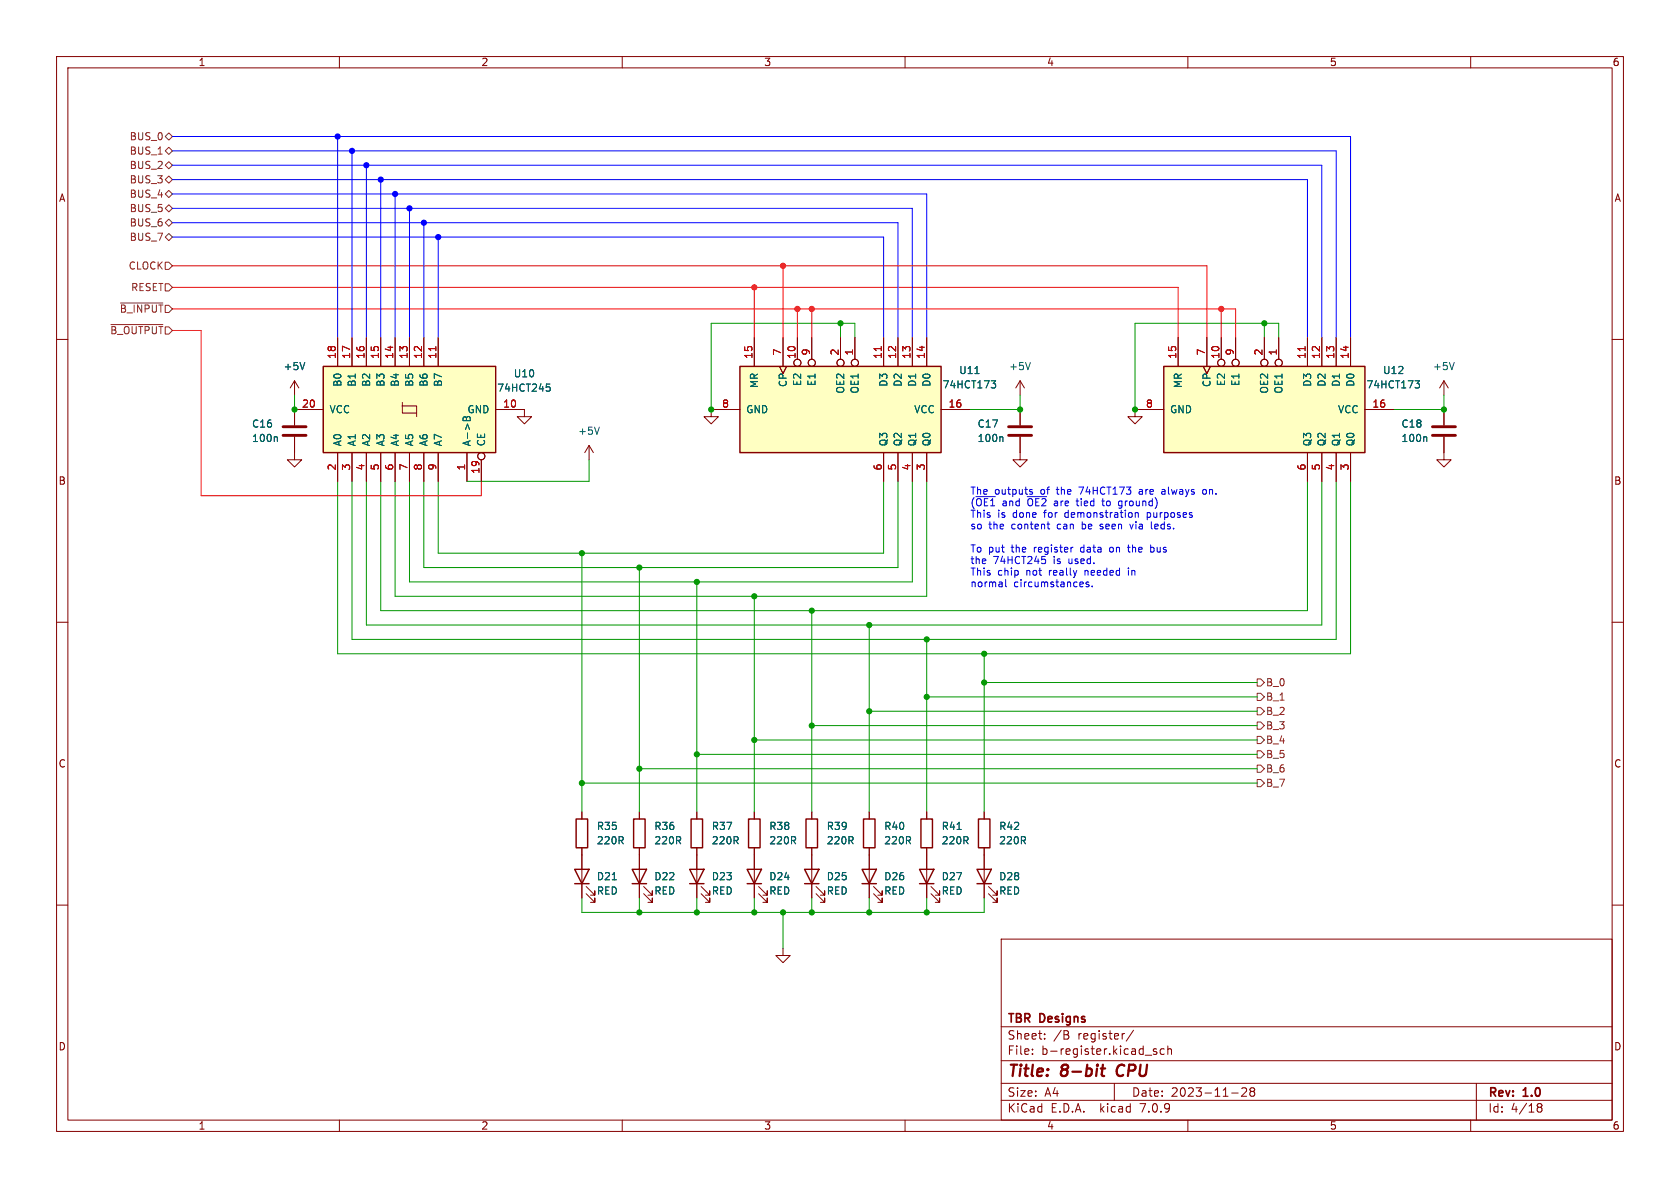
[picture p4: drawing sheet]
<svg xmlns="http://www.w3.org/2000/svg" width="297mm" height="210mm" viewBox="0 0 297 210" stroke-linecap="round" stroke-linejoin="round" font-family="sans-serif">
<g fill="none" stroke="#840000" stroke-width=".18">
<path d="M10 10h277v190h-277zM12 12h273v186h-273zM60 10v2M110 10v2M160 10v2M210 10v2M260 10v2M10 60h2M59.7 59.7v5.1M62.2 59.7v5.1M64.8 59.7v5.1M67.3 59.7v5.1"/>
<path d="M69.8 59.7v5.1M72.4 59.7v5.1M74.9 59.7v5.1M77.5 59.7v5.1M133.3 59.7v5.1M138.4 59.7v5.1M141 59.7v3.8M143.5 59.7v3.8M148.6 59.7v3.8M151.1 59.7v3.8M156.2 59.7v5.1M158.7 59.7v5.1"/>
<path d="M161.3 59.7v5.1M163.8 59.7v5.1M208.3 59.7v5.1M213.4 59.7v5.1M215.9 59.7v3.8M218.4 59.7v3.8M223.5 59.7v3.8M226.1 59.7v3.8M231.1 59.7v5.1M233.7 59.7v5.1M236.2 59.7v5.1M238.8 59.7v5.1"/>
<path d="M285 60h2M52.1 77.2v4.1h1.2l-1.2 1.3-1.3-1.3h1.3M52.1 67.3l-.8 1.3M52.1 67.3v2.6M52.1 67.3l.7 1.3M57.1 72.4h-5v2.8M71.1 71.8v1.2h2.6M71.1 71.1v.7h2.6v1.9M87.6 72.4h5.1v1.3h1.3l-1.3 1.2-1.3-1.2h1.3M104.1 78.7l-.7 1.3M104.1 78.7v2.6M104.1 78.7l.8 1.3"/>
<path d="M130.8 72.4h-5.1v1.3h1.3l-1.3 1.2-1.2-1.2h1.2M137.8 64.8l.6 1.2 .7-1.2M166.4 72.4h5M180.3 77.2v4.1h1.3l-1.3 1.3-1.2-1.3h1.2M180.3 67.3v2.6M180.3 72.4v2.8M180.3 67.3l-.7 1.3M180.3 67.3l.8 1.3M205.7 72.4h-5v1.3h1.2l-1.2 1.2-1.3-1.2h1.3M212.7 64.8l.7 1.2 .6-1.2M241.3 72.4h5.1M255.3 77.2v4.1h1.2l-1.2 1.3-1.3-1.3h1.3"/>
<path d="M255.3 67.3v2.6M255.3 72.4v2.8M255.3 67.3l-.8 1.3M255.3 67.3l.7 1.3M59.7 80v5.1M62.2 80v5.1M64.8 80v5.1M67.3 80v5.1M69.8 80v5.1M72.4 80v5.1M74.9 80v5.1M77.5 80v5.1"/>
<path d="M82.5 80v5.1M85.1 81.3v3.8M156.2 80v5.1M158.7 80v5.1M161.3 80v5.1M163.8 80v5.1M231.1 80v5.1M233.7 80v5.1M236.2 80v5.1M238.8 80v5.1M10 110h2M285 110h2"/>
<path d="M10 160h2M102.9 143.5v1.3M102.9 149.9v8.9M103.6 158l1.6 1.5v-.7v.7h-.8M103.6 156.7l1.6 1.5v-.7v.7h-.8M113 143.5v1.3M113 149.9v8.9M113.8 158l1.5 1.5v-.7v.7h-.7M113.8 156.7l1.5 1.5v-.7v.7h-.7M123.2 143.5v1.3M123.2 149.9v8.9M124 158l1.5 1.5v-.7v.7h-.8"/>
<path d="M124 156.7l1.5 1.5v-.7v.7h-.8M133.3 143.5v1.3M133.3 149.9v8.9M134.1 158l1.5 1.5v-.7v.7h-.7M134.1 156.7l1.5 1.5v-.7v.7h-.7M143.5 143.5v1.3M143.5 149.9v8.9M144.3 158l1.5 1.5v-.7v.7h-.8M144.3 156.7l1.5 1.5v-.7v.7h-.8M153.7 143.5v1.3M153.7 149.9v8.9M154.4 158l1.6 1.5v-.7v.7h-.8"/>
<path d="M154.4 156.7l1.6 1.5v-.7v.7h-.8M163.8 143.5v1.3M163.8 149.9v8.9M164.6 158l1.5 1.5v-.7v.7h-.7M164.6 156.7l1.5 1.5v-.7v.7h-.7M174 143.5v1.3M174 149.9v8.9M174.8 158l1.5 1.5v-.7v.7h-.8M174.8 156.7l1.5 1.5v-.7v.7h-.8M285 160h2M138.4 167.6v1.3h1.3l-1.3 1.3-1.2-1.3h1.2M177 166h108v32h-108z"/>
<path d="M60 198v2M110 198v2M160 198v2M177 194.5h108M177 191.5h108M177 187.5h108M177 181.5h108M182.5 186.3v.1M182.5 185.5v.1M184.7 183.6v.1M184.7 182.8v.1M188.8 183l.2 .2-.2 .4"/>
<path d="M188.8 182.3v.5M197 191.5v3M200.4 182.1l-1.3 2M202.5 186.5h1.1M204.5 185.5l-.4-.1-.2 .2 .1 .2 .5 .2v.3h-.6M205.8 185.5l-.4-.1-.3 .3v.4l.1 .2h.6M206.5 185.5l.2-.1 .3 .1 .1 .9M206.5 184.9v1.5M210 198v2M217.7 193.2h1.2M219.5 192.4l.6-.1 .2 .1 .1 .3-.9 1.1h.9M221.2 192.9l-.2-.2 .2-.4 .5 .1 .1 .2-.3 .3"/>
<path d="M221.2 192.9l-.2 .3v.3l.2 .3 .5-.1 .1-.2-.1-.4-.2-.2M221.2 192.9h.3M260 198v2M261 191.5v6.5M271.7 195.5l.3 .2M271.7 195.4l.3-.3 .5 .1 .1 .3-.3 .2M272 195.7h.3M272 195.7l-.3 .3M272.3 195.7l.3 .3-.1 .5-.5 .1-.3-.3"/>
<circle cx="141" cy="64.1" r=".63"/>
<circle cx="143.5" cy="64.1" r=".63"/>
<circle cx="148.6" cy="64.1" r=".63"/>
<circle cx="151.1" cy="64.1" r=".63"/>
<circle cx="215.9" cy="64.1" r=".63"/>
<circle cx="218.4" cy="64.1" r=".63"/>
<circle cx="223.5" cy="64.1" r=".63"/>
<circle cx="226.1" cy="64.1" r=".63"/>
<circle cx="85.1" cy="80.6" r=".63"/>
</g>
<path d="M194.6 188.9h.8M195 188.2l-.2 1.7v.2l.4 .1M197.7 188.5a1.27 1.27 0 0 0 0 1.6" fill="none" stroke="#840000" stroke-width=".4"/>
<path d="M50 77h4.1M50 75.4h4.1M178.3 77h4.1M178.3 75.4h4.1M253.2 77h4.1M253.2 75.4h4.1" fill="none" stroke="#840000" stroke-width=".51"/>
<g fill="none" stroke="#006464" stroke-width=".18">
<path d="M48.9 77.2l.1 .2v.6M53.9 64.1l-.4 1.2M82.1 73.7l-.2 .2v.5h1.2v-.5M82.4 73.8l.1 .1M82.5 73.9v.5M82.5 73.8v.1M96.6 67.9h.6M96.7 68.4h.3l.3 .2-.1 .5-.5 .1M106 75.5l-.5 1.3M172.4 66h.7M175.2 67.3h.8l-.4 .5 .4 .1v.4l-.2 .3h-.4M177.1 77.2l.2 .2v.6"/>
<path d="M182.2 64.1l-.5 1.2M250.2 67.3h.7l-.4 .5 .4 .1v.4l-.2 .3h-.4M252.1 77.2l.1 .2v.6M257.1 64.1l-.4 1.2M108.2 155.5h.8M169.2 146.6h.7"/>
</g>
<g fill="#ffffc2" stroke="#ffffc2" stroke-width=".18">
<path d="M130.8 64.8h35.6v15.2h-35.6z"/>
<path d="M205.7 64.8h35.6v15.2h-35.6z"/>
<path d="M57.1 64.8h30.5v15.2h-30.5z"/>
</g>
<g fill="none" stroke="#840000" stroke-width=".25">
<path d="M57.1 64.8h30.5v15.2h-30.5zM130.8 64.8h35.6v15.2h-35.6zM205.7 64.8h35.6v15.2h-35.6zM101.6 153.7h2.5l-1.2 2.5zM101.6 156.2h2.5M101.9 144.8h2v5.1h-2zM111.8 153.7h2.5l-1.3 2.5zM111.8 156.2h2.5M112 144.8h2v5.1h-2zM121.9 153.7h2.6l-1.3 2.5zM121.9 156.2h2.6M122.2 144.8h2v5.1h-2z"/>
<path d="M132.1 153.7h2.5l-1.3 2.5zM132.1 156.2h2.5M132.3 144.8h2.1v5.1h-2.1zM142.2 153.7h2.6l-1.3 2.5zM142.2 156.2h2.6M142.5 144.8h2v5.1h-2zM152.4 153.7h2.5l-1.2 2.5zM152.4 156.2h2.5M152.7 144.8h2v5.1h-2zM162.6 153.7h2.5l-1.3 2.5zM162.6 156.2h2.5M162.8 144.8h2v5.1h-2z"/>
<path d="M172.7 153.7h2.6l-1.3 2.5zM172.7 156.2h2.6M173 144.8h2v5.1h-2z"/>
</g>
<path d="M77.1 61.3v.7M155.8 61.3v.7M230.7 61.3v.7" fill="none" stroke="#a90000" stroke-width=".18"/>
<g fill="none" stroke="#725600" stroke-width=".18">
<path d="M29.2 26.7l.6-.7 .7 .7-.7 .6zM29.2 29.2l.6-.6 .7 .6-.7 .6zM29.2 24.1l.6-.6 .7 .6-.7 .7zM29.2 39.4l.6-.7 .7 .7-.7 .6zM29.2 36.8l.6-.6 .7 .6-.7 .7zM29.8 31.1l.7 .7-.7 .6-.6-.6zM29.8 33.7l.7 .6-.7 .6-.6-.6zM19.6 57.4h9.2M21.3 53.6h7.5M29.2 50.2h.6l.7 .6-.7 .6h-.6zM29.2 46.4h.6l.7 .6-.7 .6h-.6zM29.2 41.9l.6-.6 .7 .6-.7 .6z"/>
<path d="M222.2 120h.7l.6 .7-.6 .6h-.7zM222.2 130.2h.7l.6 .6-.6 .6h-.7zM222.2 122.6h.7l.6 .6-.6 .6h-.7zM222.2 127.6h.7l.6 .7-.6 .6h-.7zM222.2 132.7h.7l.6 .7-.6 .6h-.7zM222.2 135.3h.7l.6 .6-.6 .6h-.7zM222.2 137.8h.7l.6 .6-.6 .7h-.7zM222.2 125.1h.7l.6 .6-.6 .7h-.7z"/>
</g>
<g fill="none" stroke="#0000c2" stroke-width=".18">
<path d="M172.5 87.8h3.5M181.6 87.8h3.4M182.1 86.9l.5 .2-.1 .2-.4 .1M182.1 86.6h.4M184.6 98.9l.3 .2v.3l-.3 .2M185.1 92.7h.5M185.3 93.3l.3 .2M189.6 96.7h.1M194.5 93.4l.1 .1M194.7 92.7l-.2 .1 .2 .3M194.8 88.6h.5M195 88.1v1.3"/>
<path d="M196.3 96.8l-.1 .2 .1 .5M198.2 88.6h-.3l-.2 .2 .1 .5 .4 .1M199.3 96.7h.5M199.5 96.3v1.1l.3 .2M199.7 92.7l.3 .8 .3-.8M200.7 90.6v.9M200.7 90.7l.2-.1 .3 .1v.8M201.5 86.5l-.1 .1M201.5 86.9l-.1 .2 .1 .3M202.8 90.6v1.3M202.8 91.4l.1 .1M202.9 90.6l-.1 .1"/>
<path d="M203.4 96.8l.4-.1 .2 .2M203.4 96.3v1.3M203.5 92.2v1.1l.2 .2M204 97.5l-.2 .1-.4-.1M205.8 86.5l-.4 .1M205.8 86.9h-.3l-.1 .2v.2l.4 .1M213.2 86.6l-.3-.1-.3 .3 .1 .5h.5M177.8 102.5v1l.2 .2M191.4 102.9l.1 .3-.6 .1M192.5 102.9h-.3l-.2 .2 .1 .1 .4 .2v.3h-.5M193.1 103.6v.1M199.5 100.4v.1"/>
<path d="M199.5 100.8v.9"/>
</g>
<g fill="none" stroke="#00f" stroke-width=".18">
<path d="M30.5 39.4h128.2v20.3M30.5 34.3h133.3v25.4M30.5 36.8h130.8v22.9M30.5 24.1h208.3v35.6M30.5 26.7h205.7v33M30.5 31.8h200.6v27.9M30.5 29.2h203.2v30.5M59.7 24.1v35.6M62.2 26.7v33M64.8 29.2v30.5M67.3 31.8v27.9M69.8 34.3v25.4"/>
<path d="M72.4 36.8v22.9M74.9 39.4v20.3M30.5 41.9h125.7v17.8M77.5 41.9v17.8"/>
</g>
<g fill="none" stroke="#009600" stroke-width=".18">
<path d="M148.6 57.2v2.5M151.1 59.7v-2.5h-25.4v15.2M223.5 57.2v2.5M226.1 59.7v-2.5h-25.4v15.2M52.1 69.9v2.5M180.3 69.9v2.5h-8.9M255.3 69.9v2.5h-8.9M59.7 85.1v30.5h179.1v-30.5M62.2 85.1v27.9h174v-27.9M64.8 85.1v25.4h168.9v-25.4M67.3 85.1v22.9h163.8v-22.9M69.8 85.1v20.3h94v-20.3"/>
<path d="M72.4 85.1v17.8h88.9v-17.8M74.9 85.1v15.2h83.8v-15.2M77.5 85.1v12.7h78.7v-12.7M102.9 97.8v45.7M104.1 81.3v3.8h-21.6M113 100.3v43.2M123.2 102.9v40.6M133.3 105.4v38.1M143.5 108v35.5M153.7 110.5v33M163.8 113v30.5M174 115.6v27.9"/>
<path d="M102.9 138.4h119.3M113 135.9h109.2M123.2 133.4h99M133.3 130.8h88.9M143.5 128.3h78.7M153.7 125.7h68.5M163.8 123.2h58.4M174 120.7h48.2M102.9 158.8v2.5h71.1v-2.5M113 158.8v2.5M123.2 158.8v2.5M133.3 158.8v2.5"/>
<path d="M143.5 158.8v2.5M153.7 158.8v2.5M163.8 158.8v2.5M138.4 161.3v6.3"/>
</g>
<path d="M30.5 50.8h177.8v8.9M30.5 47h182.9v12.7M30.5 54.6h187.9v5.1M30.5 58.4h5.1v29.2h49.5v-2.5M133.3 50.8v8.9M138.4 47v12.7M141 54.6v5.1M143.5 54.6v5.1M215.9 54.6v5.1" fill="none" stroke="#f00" stroke-width=".18"/>
<g fill="#009600" stroke="#009600" stroke-width=".18">
<circle cx="133.3" cy="130.8" r=".46"/>
<circle cx="123.2" cy="133.4" r=".46"/>
<circle cx="102.9" cy="138.4" r=".46"/>
<circle cx="113" cy="161.3" r=".46"/>
<circle cx="138.4" cy="161.3" r=".46"/>
<circle cx="133.3" cy="161.3" r=".46"/>
<circle cx="143.5" cy="161.3" r=".46"/>
<circle cx="153.7" cy="161.3" r=".46"/>
<circle cx="123.2" cy="161.3" r=".46"/>
<circle cx="113" cy="135.9" r=".46"/>
<circle cx="123.2" cy="102.9" r=".46"/>
<circle cx="113" cy="100.3" r=".46"/>
<circle cx="133.3" cy="105.4" r=".46"/>
<circle cx="102.9" cy="97.8" r=".46"/>
<circle cx="148.6" cy="57.2" r=".46"/>
<circle cx="180.3" cy="72.4" r=".46"/>
<circle cx="200.7" cy="72.4" r=".46"/>
<circle cx="255.3" cy="72.4" r=".46"/>
<circle cx="223.5" cy="57.2" r=".46"/>
<circle cx="125.7" cy="72.4" r=".46"/>
<circle cx="52.1" cy="72.4" r=".46"/>
<circle cx="174" cy="120.7" r=".46"/>
<circle cx="163.8" cy="123.2" r=".46"/>
<circle cx="153.7" cy="125.7" r=".46"/>
<circle cx="143.5" cy="128.3" r=".46"/>
<circle cx="174" cy="115.6" r=".46"/>
<circle cx="163.8" cy="113" r=".46"/>
<circle cx="153.7" cy="110.5" r=".46"/>
<circle cx="143.5" cy="108" r=".46"/>
<circle cx="163.8" cy="161.3" r=".46"/>
</g>
<g fill="#f00" stroke="#f00" stroke-width=".18">
<circle cx="138.4" cy="47" r=".46"/>
<circle cx="143.5" cy="54.6" r=".46"/>
<circle cx="215.9" cy="54.6" r=".46"/>
<circle cx="133.3" cy="50.8" r=".46"/>
<circle cx="141" cy="54.6" r=".46"/>
</g>
<g fill="#00f" stroke="#00f" stroke-width=".18">
<circle cx="62.2" cy="26.7" r=".46"/>
<circle cx="59.7" cy="24.1" r=".46"/>
<circle cx="64.8" cy="29.2" r=".46"/>
<circle cx="77.5" cy="41.9" r=".46"/>
<circle cx="72.4" cy="36.8" r=".46"/>
<circle cx="74.9" cy="39.4" r=".46"/>
<circle cx="69.8" cy="34.3" r=".46"/>
<circle cx="67.3" cy="31.8" r=".46"/>
</g>
<g font-size="2.8" fill="#840000">
<text x="178" y="190.9">Title:</text>
<text x="187.7" y="190.9">8-bit</text>
<text x="198.3" y="190.9">CPU</text>
</g>
<g font-size="2.1" fill="#840000">
<text x="178" y="184">Sheet:</text>
<text x="178" y="181.2">TBR</text>
<text x="183.9" y="181.2">Designs</text>
<text x="186.2" y="184">/B</text>
<text x="190.6" y="184">register/</text>
<text x="178" y="186.7">File:</text>
<text x="184.1" y="186.7">b-register.kicad_sch</text>
<text x="178" y="196.9">KiCad</text>
<text x="178" y="194.1">Size:</text>
<text x="184.7" y="194.1">A4</text>
<text x="185.7" y="196.9">E.D.A.</text>
<text x="194.6" y="196.9">kicad</text>
<text x="200" y="194.1">Date:</text>
<text x="201.8" y="196.9">7.0.9</text>
<text x="207" y="194.1">2023-11-28</text>
<text x="263" y="194.3">Rev:</text>
<text x="263" y="196.9">Id:</text>
<text x="267.1" y="196.9">4/18</text>
<text x="269.4" y="194.3">1.0</text>
</g>
<g font-size="1.8" fill="#840000">
<text x="35" y="11.9">1</text>
<text x="85" y="11.9">2</text>
<text x="135" y="11.9">3</text>
<text x="185" y="11.9">4</text>
<text x="235" y="11.9">5</text>
<text x="285" y="11.9">6</text>
<text x="10.3" y="35.9">A</text>
<text x="285.3" y="35.9">A</text>
<text x="10.3" y="85.9">B</text>
<text x="285.3" y="85.9">B</text>
<text x="10.3" y="135.9">C</text>
<text x="285.3" y="135.9">C</text>
<text x="10.3" y="185.9">D</text>
<text x="285.3" y="185.9">D</text>
<text x="35" y="199.9">1</text>
<text x="85" y="199.9">2</text>
<text x="135" y="199.9">3</text>
<text x="185" y="199.9">4</text>
<text x="235" y="199.9">5</text>
<text x="285" y="199.9">6</text>
</g>
<g font-size="1.8" fill="#725600">
<text x="22.8" y="27.5">BUS_1</text>
<text x="22.8" y="25">BUS_0</text>
<text x="22.8" y="32.6">BUS_3</text>
<text x="22.8" y="30.1">BUS_2</text>
<text x="22.8" y="35.2">BUS_4</text>
<text x="22.8" y="40.2">BUS_6</text>
<text x="22.8" y="37.7">BUS_5</text>
<text x="22.6" y="47.9">CLOCK</text>
<text x="22.8" y="42.8">BUS_7</text>
<text x="23.1" y="51.7">RESET</text>
<text x="19.4" y="59.3">~{B_OUTPUT}</text>
<text x="21.1" y="55.5">~{B_INPUT}</text>
<text x="223.7" y="121.5">B_0</text>
<text x="223.7" y="124.1">B_1</text>
<text x="223.7" y="131.7">B_4</text>
<text x="223.7" y="129.1">B_3</text>
<text x="223.7" y="126.6">B_2</text>
<text x="223.7" y="134.2">B_5</text>
<text x="223.7" y="136.8">B_6</text>
<text x="223.7" y="139.3">B_7</text>
</g>
<g font-size="1.8" fill="#006464">
<text x="50" y="65.6">+5V</text>
<text x="178.3" y="65.6">+5V</text>
<text x="253.2" y="65.6">+5V</text>
<text x="60.6" y="68.5" transform="rotate(-90 60.6 68.5)">B0</text>
<text x="63.1" y="68.5" transform="rotate(-90 63.1 68.5)">B1</text>
<text x="65.6" y="68.5" transform="rotate(-90 65.6 68.5)">B2</text>
<text x="68.2" y="68.5" transform="rotate(-90 68.2 68.5)">B3</text>
<text x="70.7" y="68.5" transform="rotate(-90 70.7 68.5)">B4</text>
<text x="73.3" y="68.5" transform="rotate(-90 73.3 68.5)">B5</text>
<text x="75.8" y="68.5" transform="rotate(-90 75.8 68.5)">B6</text>
<text x="78.3" y="68.5" transform="rotate(-90 78.3 68.5)">B7</text>
<text x="87.8" y="69.4">74HCT245</text>
<text x="90.7" y="66.9">U10</text>
<text x="134.2" y="68.7" transform="rotate(-90 134.2 68.7)">MR</text>
<text x="139.3" y="68.5" transform="rotate(-90 139.3 68.5)">CP</text>
<text x="141.8" y="68.3" transform="rotate(-90 141.8 68.3)">E2</text>
<text x="144.4" y="68.3" transform="rotate(-90 144.4 68.3)">E1</text>
<text x="149.5" y="69.7" transform="rotate(-90 149.5 69.7)">OE2</text>
<text x="152" y="69.7" transform="rotate(-90 152 69.7)">OE1</text>
<text x="157.1" y="68.5" transform="rotate(-90 157.1 68.5)">D3</text>
<text x="159.6" y="68.5" transform="rotate(-90 159.6 68.5)">D2</text>
<text x="162.2" y="68.5" transform="rotate(-90 162.2 68.5)">D1</text>
<text x="164.7" y="68.5" transform="rotate(-90 164.7 68.5)">D0</text>
<text x="166.5" y="68.9">74HCT173</text>
<text x="169.5" y="66.3">U11</text>
<text x="209.1" y="68.7" transform="rotate(-90 209.1 68.7)">MR</text>
<text x="214.2" y="68.5" transform="rotate(-90 214.2 68.5)">CP</text>
<text x="216.8" y="68.3" transform="rotate(-90 216.8 68.3)">E2</text>
<text x="219.3" y="68.3" transform="rotate(-90 219.3 68.3)">E1</text>
<text x="224.4" y="69.7" transform="rotate(-90 224.4 69.7)">OE2</text>
<text x="226.9" y="69.7" transform="rotate(-90 226.9 69.7)">OE1</text>
<text x="232" y="68.5" transform="rotate(-90 232 68.5)">D3</text>
<text x="234.5" y="68.5" transform="rotate(-90 234.5 68.5)">D2</text>
<text x="237.1" y="68.5" transform="rotate(-90 237.1 68.5)">D1</text>
<text x="239.6" y="68.5" transform="rotate(-90 239.6 68.5)">D0</text>
<text x="241.5" y="68.9">74HCT173</text>
<text x="244.4" y="66.3">U12</text>
<text x="44.5" y="75.8">C16</text>
<text x="58.2" y="73.3">VCC</text>
<text x="82.5" y="73.3">GND</text>
<text x="102.1" y="77.1">+5V</text>
<text x="131.8" y="73.3">GND</text>
<text x="161.5" y="73.3">VCC</text>
<text x="172.7" y="75.8">C17</text>
<text x="206.8" y="73.3">GND</text>
<text x="236.5" y="73.3">VCC</text>
<text x="247.7" y="75.8">C18</text>
<text x="44.5" y="78.3">100n</text>
<text x="60.6" y="79" transform="rotate(-90 60.6 79)">A0</text>
<text x="63.1" y="79" transform="rotate(-90 63.1 79)">A1</text>
<text x="65.6" y="79" transform="rotate(-90 65.6 79)">A2</text>
<text x="68.2" y="79" transform="rotate(-90 68.2 79)">A3</text>
<text x="70.7" y="79" transform="rotate(-90 70.7 79)">A4</text>
<text x="73.3" y="79" transform="rotate(-90 73.3 79)">A5</text>
<text x="75.8" y="79" transform="rotate(-90 75.8 79)">A6</text>
<text x="78.3" y="79" transform="rotate(-90 78.3 79)">A7</text>
<text x="83.4" y="79" transform="rotate(-90 83.4 79)">A-&gt;B</text>
<text x="86" y="79" transform="rotate(-90 86 79)">CE</text>
<text x="157.1" y="79" transform="rotate(-90 157.1 79)">Q3</text>
<text x="159.6" y="79" transform="rotate(-90 159.6 79)">Q2</text>
<text x="162.2" y="79" transform="rotate(-90 162.2 79)">Q1</text>
<text x="164.7" y="79" transform="rotate(-90 164.7 79)">Q0</text>
<text x="172.7" y="78.3">100n</text>
<text x="232" y="79" transform="rotate(-90 232 79)">Q3</text>
<text x="234.5" y="79" transform="rotate(-90 234.5 79)">Q2</text>
<text x="237.1" y="79" transform="rotate(-90 237.1 79)">Q1</text>
<text x="239.6" y="79" transform="rotate(-90 239.6 79)">Q0</text>
<text x="247.7" y="78.3">100n</text>
<text x="105.4" y="149.5">220R</text>
<text x="105.4" y="146.9">R35</text>
<text x="115.6" y="149.5">220R</text>
<text x="115.6" y="146.9">R36</text>
<text x="125.7" y="149.5">220R</text>
<text x="125.7" y="146.9">R37</text>
<text x="135.9" y="149.5">220R</text>
<text x="135.9" y="146.9">R38</text>
<text x="146.1" y="149.5">220R</text>
<text x="146.1" y="146.9">R39</text>
<text x="156.2" y="149.5">220R</text>
<text x="156.2" y="146.9">R40</text>
<text x="166.4" y="149.5">220R</text>
<text x="166.4" y="146.9">R41</text>
<text x="176.5" y="149.5">220R</text>
<text x="176.5" y="146.9">R42</text>
<text x="105.4" y="155.8">D21</text>
<text x="115.6" y="155.8">D22</text>
<text x="125.7" y="155.8">D23</text>
<text x="135.9" y="155.8">D24</text>
<text x="146.1" y="155.8">D25</text>
<text x="156.2" y="155.8">D26</text>
<text x="166.4" y="155.8">D27</text>
<text x="176.5" y="155.8">D28</text>
<text x="105.4" y="158.3">RED</text>
<text x="115.6" y="158.3">RED</text>
<text x="125.7" y="158.3">RED</text>
<text x="135.9" y="158.3">RED</text>
<text x="146.1" y="158.3">RED</text>
<text x="156.2" y="158.3">RED</text>
<text x="166.4" y="158.3">RED</text>
<text x="176.5" y="158.3">RED</text>
</g>
<g font-size="1.8" fill="#a90000">
<text x="59.4" y="63.5" transform="rotate(-90 59.4 63.5)">18</text>
<text x="62" y="63.5" transform="rotate(-90 62 63.5)">17</text>
<text x="64.5" y="63.5" transform="rotate(-90 64.5 63.5)">16</text>
<text x="67.1" y="63.5" transform="rotate(-90 67.1 63.5)">15</text>
<text x="69.6" y="63.5" transform="rotate(-90 69.6 63.5)">14</text>
<text x="72.1" y="63.5" transform="rotate(-90 72.1 63.5)">13</text>
<text x="74.7" y="63.5" transform="rotate(-90 74.7 63.5)">12</text>
<text x="77.2" y="63.5" transform="rotate(-90 77.2 63.5)">11</text>
<text x="133.1" y="63.5" transform="rotate(-90 133.1 63.5)">15</text>
<text x="138.2" y="62.9" transform="rotate(-90 138.2 62.9)">7</text>
<text x="140.7" y="63.5" transform="rotate(-90 140.7 63.5)">10</text>
<text x="143.3" y="62.9" transform="rotate(-90 143.3 62.9)">9</text>
<text x="148.3" y="62.9" transform="rotate(-90 148.3 62.9)">2</text>
<text x="150.9" y="62.9" transform="rotate(-90 150.9 62.9)">1</text>
<text x="156" y="63.5" transform="rotate(-90 156 63.5)">11</text>
<text x="158.5" y="63.5" transform="rotate(-90 158.5 63.5)">12</text>
<text x="161" y="63.5" transform="rotate(-90 161 63.5)">13</text>
<text x="163.6" y="63.5" transform="rotate(-90 163.6 63.5)">14</text>
<text x="208" y="63.5" transform="rotate(-90 208 63.5)">15</text>
<text x="213.1" y="62.9" transform="rotate(-90 213.1 62.9)">7</text>
<text x="215.6" y="63.5" transform="rotate(-90 215.6 63.5)">10</text>
<text x="218.2" y="62.9" transform="rotate(-90 218.2 62.9)">9</text>
<text x="223.3" y="62.9" transform="rotate(-90 223.3 62.9)">2</text>
<text x="225.8" y="62.9" transform="rotate(-90 225.8 62.9)">1</text>
<text x="230.9" y="63.5" transform="rotate(-90 230.9 63.5)">11</text>
<text x="233.4" y="63.5" transform="rotate(-90 233.4 63.5)">12</text>
<text x="236" y="63.5" transform="rotate(-90 236 63.5)">13</text>
<text x="238.5" y="63.5" transform="rotate(-90 238.5 63.5)">14</text>
<text x="53.3" y="72.1">20</text>
<text x="88.9" y="72.1">10</text>
<text x="127.6" y="72.1">8</text>
<text x="167.6" y="72.1">16</text>
<text x="202.5" y="72.1">8</text>
<text x="242.5" y="72.1">16</text>
<text x="59.4" y="83.3" transform="rotate(-90 59.4 83.3)">2</text>
<text x="62" y="83.3" transform="rotate(-90 62 83.3)">3</text>
<text x="64.5" y="83.3" transform="rotate(-90 64.5 83.3)">4</text>
<text x="67.1" y="83.3" transform="rotate(-90 67.1 83.3)">5</text>
<text x="69.6" y="83.3" transform="rotate(-90 69.6 83.3)">6</text>
<text x="72.1" y="83.3" transform="rotate(-90 72.1 83.3)">7</text>
<text x="74.7" y="83.3" transform="rotate(-90 74.7 83.3)">8</text>
<text x="77.2" y="83.3" transform="rotate(-90 77.2 83.3)">9</text>
<text x="82.3" y="83.3" transform="rotate(-90 82.3 83.3)">1</text>
<text x="84.8" y="83.9" transform="rotate(-90 84.8 83.9)">19</text>
<text x="156" y="83.3" transform="rotate(-90 156 83.3)">6</text>
<text x="158.5" y="83.3" transform="rotate(-90 158.5 83.3)">5</text>
<text x="161" y="83.3" transform="rotate(-90 161 83.3)">4</text>
<text x="163.6" y="83.3" transform="rotate(-90 163.6 83.3)">3</text>
<text x="230.9" y="83.3" transform="rotate(-90 230.9 83.3)">6</text>
<text x="233.4" y="83.3" transform="rotate(-90 233.4 83.3)">5</text>
<text x="236" y="83.3" transform="rotate(-90 236 83.3)">4</text>
<text x="238.5" y="83.3" transform="rotate(-90 238.5 83.3)">3</text>
</g>
<g font-size="1.8" fill="#0000c2">
<text x="171.4" y="87.5">The</text>
<text x="171.4" y="89.6">(~{OE1}and</text>
<text x="175.8" y="87.5">outputs</text>
<text x="181.8" y="89.6">~{OE2}</text>
<text x="184.1" y="87.5">of</text>
<text x="186.6" y="89.6">are</text>
<text x="187.1" y="87.5">the</text>
<text x="190.8" y="89.6">tied</text>
<text x="191.3" y="87.5">74HCT173</text>
<text x="195.6" y="89.6">to</text>
<text x="198.6" y="89.6">ground)</text>
<text x="202" y="87.5">are</text>
<text x="206.2" y="87.5">always</text>
<text x="213.7" y="87.5">on.</text>
<text x="171.4" y="91.6">This</text>
<text x="171.4" y="93.7">so</text>
<text x="174.8" y="93.7">the</text>
<text x="176.4" y="91.6">is</text>
<text x="178.9" y="93.7">content</text>
<text x="179.2" y="91.6">done</text>
<text x="184.9" y="91.6">for</text>
<text x="187.2" y="93.7">can</text>
<text x="188.7" y="91.6">demonstration</text>
<text x="191.7" y="93.7">be</text>
<text x="195.1" y="93.7">seen</text>
<text x="200.7" y="93.7">via</text>
<text x="203.4" y="91.6">purposes</text>
<text x="204.6" y="93.7">leds.</text>
<text x="171.4" y="97.8">To put</text>
<text x="171.4" y="99.8">the</text>
<text x="171.4" y="101.8">This</text>
<text x="175.6" y="99.8">74HCT245</text>
<text x="176.4" y="101.8">chip</text>
<text x="178.9" y="97.8">the</text>
<text x="181.5" y="101.8">not</text>
<text x="183.1" y="97.8">register</text>
<text x="185.7" y="101.8">really</text>
<text x="186.4" y="99.8">is</text>
<text x="189.2" y="99.8">used.</text>
<text x="191.5" y="97.8">data</text>
<text x="192.2" y="101.8">needed</text>
<text x="196.8" y="97.8">on</text>
<text x="200.1" y="101.8">in</text>
<text x="200.3" y="97.8">the</text>
<text x="204.4" y="97.8">bus</text>
<text x="171.4" y="103.9">normal</text>
<text x="179.2" y="103.9">circumstances.</text>
</g>
</svg>
